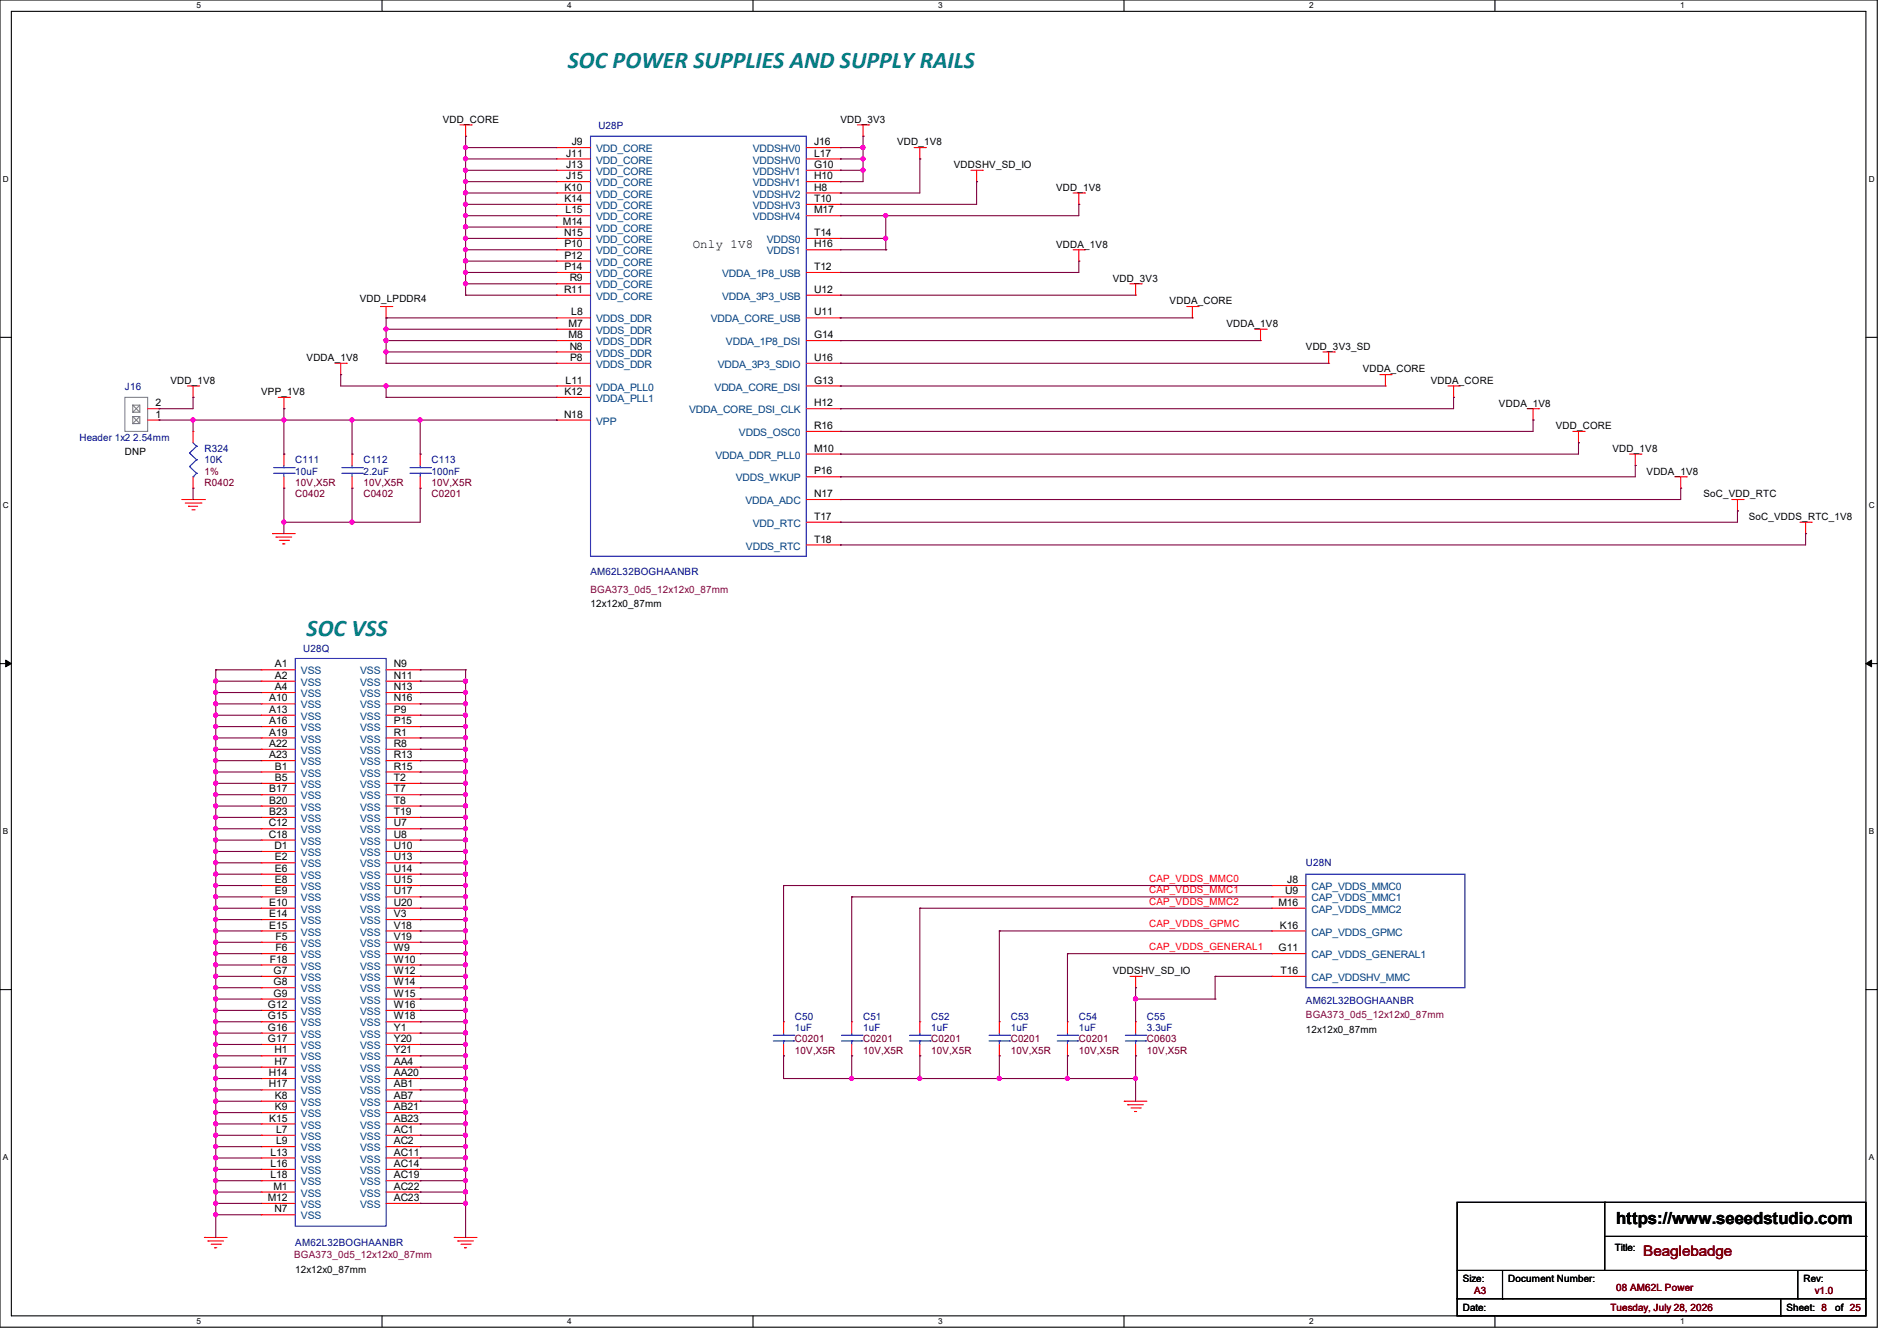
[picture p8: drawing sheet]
<svg xmlns="http://www.w3.org/2000/svg" width="297mm" height="210mm" viewBox="0 0 297 210" stroke-linecap="round" stroke-linejoin="round" font-family="sans-serif">
<path d="M0 0h293.9v207.9h-293.9zM1.8 1.8h290.3v204.3h-290.3z" fill="none" stroke="#000" stroke-width=".17"/>
<g fill="#fff">
<path d="M30.8 .2h.7v1.4h-.7z"/>
<path d="M30.8 206.2h.7v1.4h-.7z"/>
</g>
<path d="M59.8 0v1.8M59.8 206.1v1.8" fill="none" stroke="#000" stroke-width=".17"/>
<g fill="#fff">
<path d="M88.8 .2h.7v1.4h-.7z"/>
<path d="M88.8 206.2h.7v1.4h-.7z"/>
</g>
<path d="M117.9 0v1.8M117.9 206.1v1.8" fill="none" stroke="#000" stroke-width=".17"/>
<g fill="#fff">
<path d="M146.9 .2h.7v1.4h-.7z"/>
<path d="M146.9 206.2h.7v1.4h-.7z"/>
</g>
<path d="M176 0v1.8M176 206.1v1.8" fill="none" stroke="#000" stroke-width=".17"/>
<g fill="#fff">
<path d="M205 .2h.7v1.4h-.7z"/>
<path d="M205 206.2h.7v1.4h-.7z"/>
</g>
<path d="M234.1 0v1.8M234.1 206.1v1.8" fill="none" stroke="#000" stroke-width=".17"/>
<g fill="#fff">
<path d="M263.1 .2h.6v1.4h-.6z"/>
<path d="M263.1 206.2h.6v1.4h-.6z"/>
<path d="M.5 27.3h.9v1.4h-.9z"/>
<path d="M292.6 27.3h.9v1.4h-.9z"/>
<path d="M.5 78.4h.9v1.4h-.9z"/>
<path d="M292.6 78.4h.9v1.4h-.9z"/>
</g>
<path d="M0 52.8h1.8M292.1 52.8h1.8" fill="none" stroke="#000" stroke-width=".17"/>
<g fill="#fff">
<path d="M.5 129.5h.8v1.4h-.8z"/>
<path d="M292.6 129.5h.8v1.4h-.8z"/>
</g>
<path d="M0 103.9h1.8M292.1 103.9h1.8" fill="none" stroke="#000" stroke-width=".17"/>
<path d="M.9 103.4l.9 .5-.9 .5zM292.1 103.9l.9-.5v1z" fill="#000" stroke="#000" stroke-width=".16"/>
<g fill="#fff">
<path d="M.5 180.5h.8v1.4h-.8z"/>
<path d="M292.6 180.5h.8v1.4h-.8z"/>
</g>
<g fill="none" stroke="#000" stroke-width=".17">
<path d="M0 155h1.8M292.1 155h1.8M228.1 188.3h64v17.8h-64zM228.1 199h64M235.2 199v4.4M251.2 188.3h.1M251.2 188.3v10.7M251.2 193.6h40.9M281.5 199v4.4M292.1 199h.1M292.1 193.6h.1M228.1 203.4h.1"/>
<path d="M228.1 203.4h64M235.2 203.4h.1M278.8 206.1h.1M278.8 203.4v2.7M281.5 203.4h.1"/>
</g>
<g fill="none" stroke="#f00" stroke-width=".17">
<path d="M72 19.6h1.8M72.9 19.6v1.7M73.8 19.6h.1M134.2 19.6h1.8M135.1 19.6v1.7M136 19.6h.1M72.9 21.3h.1M87.1 23.1h.1M87.1 24.9h.1M87.1 26.7h.1M87.1 28.4h.1M87.1 30.2h.1"/>
<path d="M87.1 32h.1M87.1 33.8h.1M87.1 35.6h.1M87.1 37.3h.1M87.1 39.1h.1M87.1 26.7h5.4M87.1 39.1h5.4M87.1 30.2h5.4M87.1 23.1h5.4M87.1 24.9h5.4M87.1 28.4h5.4M87.1 32h5.4"/>
<path d="M87.1 33.8h5.4M87.1 35.6h5.4M87.1 37.3h5.4M126.2 26.7h5.4M126.2 39.1h5.4M126.2 30.2h5.4M126.2 23.1h5.4M126.2 24.9h5.4M126.2 28.4h5.4M126.2 32h5.4M126.2 33.8h5.4M126.2 37.3h5.4"/>
<path d="M131.6 23.1h.1M131.6 24.9h.1M131.6 26.7h.1M131.6 28.4h.1M131.6 30.2h.1M131.6 32h.1M131.6 33.8h.1M131.6 37.3h.1M131.6 39.1h.1M135.1 21.3h.1M143.1 23.1h1.8M144 24.9h.1"/>
<path d="M144 23.1v1.8M144.9 23.1h.1M152 26.7h1.8M152.9 28.4h.1M152.9 26.7v1.7M153.8 26.7h.1M168 39.1h1.8M168 30.2h1.8M168.9 32h.1M168.9 30.2v1.8M168.9 39.1v1.8M169.8 39.1h.1"/>
<path d="M169.8 30.2h.1M52.5 56.9h1.7M53.3 58.7h.1M53.3 56.9v1.8M54.2 56.9h.1M59.6 48h1.7M60.5 49.8h.1M60.5 48v1.8M61.3 48h.1M87.1 40.9h.1M87.1 42.7h.1M87.1 44.4h.1"/>
<path d="M87.1 46.2h.1M87.1 49.8h.1M87.1 51.6h.1M87.1 53.3h.1M87.1 55.1h.1M87.1 56.9h.1M87.1 51.6h5.4M87.1 56.9h5.4M87.1 44.4h5.4M87.1 55.1h5.4M87.1 42.7h5.4M87.1 46.2h5.4"/>
<path d="M87.1 49.8h5.4M87.1 53.3h5.4M87.1 40.9h5.4M126.2 56.9h5.4M126.2 42.7h5.4M126.2 46.2h5.4M126.2 49.8h5.4M126.2 53.3h5.4M131.6 42.7h.1M131.6 46.2h.1M131.6 49.8h.1M131.6 53.3h.1"/>
<path d="M131.6 56.9h.1M168.9 40.9h.1M176.9 44.4h1.8M177.8 46.2h.1M177.8 44.4v1.8M178.7 44.4h.1M185.8 48h1.8M186.7 49.8h.1M186.7 48v1.8M187.6 48h.1M196.5 51.6h1.7M197.4 53.3h.1"/>
<path d="M197.4 51.6v1.7M198.2 51.6h.1M207.1 55.1h1.8M208 56.9h.1M208 55.1v1.8M208.9 55.1h.1M216 58.7h1.8M216.9 58.7v1.8M217.8 58.7h.1M23.1 64h1.8M23.1 65.8h1.8M24.9 65.8h.1"/>
<path d="M24.9 64h.1M28.4 78.2h3.6M29 78.8h2.5M29.3 60.5h1.8M29.5 79.3h.1M29.5 79.3h1.4M30.1 79.8h.3M30.2 62.2h.1M30.2 67.6h.1M30.2 76.5h.1M30.2 60.5v1.7M30.2 67.6v1.7"/>
<path d="M30.2 74.7v1.8M30.4 79.8h.1M31.1 60.5h.1M31.5 78.8h.1M32 78.2h.1M43.6 62.2h1.7M44.5 64h.1M44.5 71.1h.1M44.5 76.5h.1M44.5 62.2v1.8M44.5 71.1v1.8M44.5 74.7v1.8"/>
<path d="M45.3 62.2h.1M55.1 71.1h.1M55.1 76.5h.1M55.1 71.1v1.8M55.1 74.7v1.8M65.8 71.1h.1M65.8 76.5h.1M65.8 71.1v1.8M65.8 74.7v1.8M87.1 60.5h.1M87.1 62.2h.1M87.1 65.8h.1"/>
<path d="M87.1 60.5h5.4M87.1 62.2h5.4M87.1 65.8h5.4M126.2 60.5h5.4M126.2 64h5.4M126.2 67.6h5.4M126.2 74.7h5.4M126.2 78.2h5.4M126.2 71.1h5.4M131.6 60.5h.1M131.6 64h.1M131.6 67.6h.1"/>
<path d="M131.6 71.1h.1M131.6 74.7h.1M131.6 78.2h.1M216.9 60.5h.1M226.7 60.5h1.8M227.6 62.2h.1M227.6 60.5v1.7M228.5 60.5h.1M239.1 64h1.8M240 65.8h.1M240 64v1.8M240.9 64h.1"/>
<path d="M246.3 67.6h1.7M247.1 69.3h.1M247.1 67.6v1.7M248 67.6h.1M255.1 71.1h1.8M256 72.9h.1M256 71.1v1.8M256.9 71.1h.1M262.3 74.7h1.7M263.1 76.5h.1M263.1 74.7v1.8M264 74.7h.1"/>
<path d="M271.1 78.2h1.8M272 78.2v1.8M272.9 78.2h.1M42.7 83.6h.1M42.7 83.6h3.5M43.2 84.1h.1M43.2 84.1h2.5M43.7 84.6h1.5M44.3 85.2h.1M44.3 85.2h.3M45.2 84.6h.1M126.2 81.8h5.4"/>
<path d="M126.2 85.3h5.4M131.6 81.8h.1M131.6 85.3h.1M272 80h.1M281.8 81.8h1.8M282.7 83.6h.1M282.7 81.8v1.8M283.6 81.8h.1M40.9 104.9h.1M40.9 106.7h.1M40.9 108.5h.1M40.9 110.2h.1"/>
<path d="M40.9 112h.1M40.9 113.8h.1M40.9 115.6h.1M40.9 117.3h.1M40.9 119.1h.1M40.9 104.9h5.3M40.9 106.7h5.3M40.9 108.5h5.3M40.9 110.2h5.3M40.9 112h5.3M40.9 113.8h5.3M40.9 115.6h5.3"/>
<path d="M40.9 117.3h5.3M40.9 119.1h5.3M60.5 104.9h5.3M60.5 106.7h5.3M60.5 108.5h5.3M60.5 110.2h5.3M60.5 112h5.3M60.5 113.8h5.3M60.5 115.6h5.3M60.5 117.3h5.3M60.5 119.1h5.3M65.8 104.9h.1"/>
<path d="M65.8 106.7h.1M65.8 108.5h.1M65.8 110.2h.1M65.8 112h.1M65.8 113.8h.1M65.8 115.6h.1M65.8 117.3h.1M65.8 119.1h.1M40.9 120.9h.1M40.9 122.7h.1M40.9 124.5h.1M40.9 126.2h.1"/>
<path d="M40.9 128h.1M40.9 129.8h.1M40.9 131.6h.1M40.9 133.4h.1M40.9 135.1h.1M40.9 136.9h.1M40.9 138.7h.1M40.9 138.7h5.3M40.9 120.9h5.3M40.9 122.7h5.3M40.9 124.5h5.3M40.9 126.2h5.3"/>
<path d="M40.9 128h5.3M40.9 129.8h5.3M40.9 131.6h5.3M40.9 133.4h5.3M40.9 135.1h5.3M40.9 136.9h5.3M60.5 138.7h5.3M60.5 120.9h5.3M60.5 122.7h5.3M60.5 124.5h5.3M60.5 126.2h5.3M60.5 128h5.3"/>
<path d="M60.5 129.8h5.3M60.5 131.6h5.3M60.5 133.4h5.3M60.5 135.1h5.3M60.5 136.9h5.3M65.8 120.9h.1M65.8 122.7h.1M65.8 124.5h.1M65.8 126.2h.1M65.8 128h.1M65.8 129.8h.1M65.8 131.6h.1"/>
<path d="M65.8 133.4h.1M65.8 135.1h.1M65.8 136.9h.1M65.8 138.7h.1M199.1 138.7h.1M199.1 138.7h5.4M40.9 140.5h.1M40.9 142.2h.1M40.9 144h.1M40.9 145.8h.1M40.9 147.6h.1M40.9 149.4h.1"/>
<path d="M40.9 151.1h.1M40.9 152.9h.1M40.9 154.7h.1M40.9 156.5h.1M40.9 158.2h.1M40.9 152.9h5.3M40.9 140.5h5.3M40.9 142.2h5.3M40.9 145.8h5.3M40.9 149.4h5.3M40.9 144h5.3M40.9 147.6h5.3"/>
<path d="M40.9 151.1h5.3M40.9 154.7h5.3M40.9 156.5h5.3M40.9 158.2h5.3M60.5 152.9h5.3M60.5 140.5h5.3M60.5 142.2h5.3M60.5 145.8h5.3M60.5 149.4h5.3M60.5 144h5.3M60.5 147.6h5.3M60.5 151.1h5.3"/>
<path d="M60.5 154.7h5.3M60.5 156.5h5.3M60.5 158.2h5.3M65.8 140.5h.1M65.8 142.2h.1M65.8 144h.1M65.8 145.8h.1M65.8 147.6h.1M65.8 149.4h.1M65.8 151.1h.1M65.8 152.9h.1M65.8 154.7h.1"/>
<path d="M65.8 156.5h.1M65.8 158.2h.1M176.9 152.9h1.8M177.8 154.7h.1M177.8 152.9v1.8M178.7 152.9h.1M199.1 140.5h.1M199.1 142.2h.1M199.1 145.8h.1M199.1 149.4h.1M199.1 152.9h.1M199.1 152.9h5.4"/>
<path d="M199.1 140.5h5.4M199.1 142.2h5.4M199.1 145.8h5.4M199.1 149.4h5.4M40.9 160h.1M40.9 161.8h.1M40.9 163.6h.1M40.9 165.4h.1M40.9 167.1h.1M40.9 168.9h.1M40.9 170.7h.1M40.9 172.5h.1"/>
<path d="M40.9 174.2h.1M40.9 176h.1M40.9 177.8h.1M40.9 179.6h.1M40.9 172.5h5.3M40.9 160h5.3M40.9 161.8h5.3M40.9 163.6h5.3M40.9 165.4h5.3M40.9 167.1h5.3M40.9 168.9h5.3M40.9 170.7h5.3"/>
<path d="M40.9 174.2h5.3M40.9 176h5.3M40.9 177.8h5.3M40.9 179.6h5.3M60.5 172.5h5.3M60.5 160h5.3M60.5 161.8h5.3M60.5 163.6h5.3M60.5 165.4h5.3M60.5 167.1h5.3M60.5 168.9h5.3M60.5 170.7h5.3"/>
<path d="M60.5 174.2h5.3M60.5 176h5.3M60.5 177.8h5.3M60.5 179.6h5.3M65.8 160h.1M65.8 161.8h.1M65.8 163.6h.1M65.8 165.4h.1M65.8 167.1h.1M65.8 168.9h.1M65.8 170.7h.1M65.8 172.5h.1"/>
<path d="M65.8 174.2h.1M65.8 176h.1M65.8 177.8h.1M65.8 179.6h.1M122.7 160h.1M122.7 165.4h.1M122.7 160v1.8M122.7 163.6v1.8M133.4 160h.1M133.4 165.4h.1M133.4 160v1.8M133.4 163.6v1.8"/>
<path d="M144 160h.1M144 165.4h.1M144 160v1.8M144 163.6v1.8M156.5 160h.1M156.5 165.4h.1M156.5 160v1.8M156.5 163.6v1.8M167.1 160h.1M167.1 165.4h.1M167.1 160v1.8M167.1 163.6v1.8"/>
<path d="M176 172.5h.1M176 172.5h3.6M176.6 173h.1M176.6 173h2.4M177.1 173.5h1.4M177.6 174.1h.1M177.6 174.1h.4M177.8 160h.1M177.8 165.4h.1M177.8 160v1.8M177.8 163.6v1.8M178.5 173.5h.1"/>
<path d="M32 193.8h.1M32 193.8h3.6M32.6 194.4h.1M32.6 194.4h2.4M33.1 194.9h1.4M33.6 195.4h.1M33.6 195.4h.4M34.5 194.9h.1M40.9 181.4h.1M40.9 183.1h.1M40.9 184.9h.1M40.9 186.7h.1"/>
<path d="M40.9 188.5h.1M40.9 190.2h.1M40.9 181.4h5.3M40.9 183.1h5.3M40.9 184.9h5.3M40.9 186.7h5.3M40.9 188.5h5.3M40.9 190.2h5.3M60.5 181.4h5.3M60.5 183.1h5.3M60.5 184.9h5.3M60.5 186.7h5.3"/>
<path d="M60.5 188.5h5.3M65.8 181.4h.1M65.8 183.1h.1M65.8 184.9h.1M65.8 186.7h.1M65.8 188.5h.1M71.1 193.8h.1M71.1 193.8h3.6M71.7 194.4h.1M71.7 194.4h2.4M72.2 194.9h1.4M72.7 195.4h.1"/>
<path d="M72.7 195.4h.4M73.6 194.9h.1"/>
</g>
<g fill="none" stroke="#00f" stroke-width=".17">
<path d="M92.5 21.3h33.7v65.8h-33.7zM29.7 71h.1M29.7 73.1h.1M29.7 71l1.1 1M29.7 73.1l1.1 1M30.2 74.7h.1M30.2 69.3l.6 .6M30.8 69.9h.1M30.8 72h.1M30.8 74.1h.1M30.8 69.9l-1.1 1.1M30.8 72l-1.1 1.1"/>
<path d="M30.8 74.1l-.6 .6M42.8 73.2h3.3M42.8 74.1h3.3M44.5 74.1h.1M44.5 73.2h.1M44.5 72.9v.3M44.5 74.1v.6M46.1 73.2h.1M46.1 74.1h.1M53.5 73.2h3.2M53.5 74.1h3.2M55.1 74.1h.1"/>
<path d="M55.1 73.2h.1M55.1 72.9v.3M55.1 74.1v.6M56.7 73.2h.1M56.7 74.1h.1M64.2 73.2h3.2M64.2 74.1h3.2M65.8 74.1h.1M65.8 73.2h.1M65.8 72.9v.3M65.8 74.1v.6M67.4 73.2h.1"/>
<path d="M67.4 74.1h.1M46.2 103.1h14.3v88.9h-14.3zM204.5 136.9h24.9v17.8h-24.9zM121.1 162.1h3.2M121.1 163h3.2M122.7 163h.1M122.7 162.1h.1M122.7 161.8v.3M122.7 163v.6M124.3 162.1h.1M124.3 163h.1M131.7 162.1h3.3"/>
<path d="M131.7 163h3.3M133.4 163h.1M133.4 162.1h.1M133.4 161.8v.3M133.4 163v.6M135 162.1h.1M135 163h.1M142.4 162.1h3.2M142.4 163h3.2M144 163h.1M144 162.1h.1M144 161.8v.3"/>
<path d="M144 163v.6M145.6 162.1h.1M145.6 163h.1M154.9 162.1h3.2M154.9 163h3.2M156.5 163h.1M156.5 162.1h.1M156.5 161.8v.3M156.5 163v.6M158.1 162.1h.1M158.1 163h.1M165.5 162.1h3.2"/>
<path d="M165.5 163h3.2M167.1 163h.1M167.1 162.1h.1M167.1 161.8v.3M167.1 163v.6M168.7 162.1h.1M168.7 163h.1M176.2 162.1h3.2M176.2 163h3.2M177.8 163h.1M177.8 162.1h.1M177.8 161.8v.3"/>
<path d="M177.8 163v.6M179.4 162.1h.1M179.4 163h.1"/>
</g>
<path d="M19.6 62.2h3.5v5.4h-3.5zM20.8 65.2h1.1v1.1h-1.1zM20.8 63.5h1.1v1.1h-1.1zM20.8 66.3h.1M20.8 65.2h.1M20.8 64.6h.1M20.8 63.5h.1M20.8 65.2l1.1 1.1M20.8 63.5l1.1 1.1M21.9 65.2l-1.1 1.1M21.9 63.5l-1.1 1.1" fill="none" stroke="#7f7f7f" stroke-width=".17"/>
<g fill="none" stroke="#7f003f" stroke-width=".17">
<path d="M72.9 21.3h.1M72.9 23.1h.1M72.9 24.9h.1M72.9 26.7h.1M72.9 28.4h.1M72.9 30.2h.1M72.9 32h.1M72.9 33.8h.1M72.9 35.6h.1M72.9 37.3h.1M72.9 39.1h.1M72.9 21.3v24.9"/>
<path d="M72.9 23.1h14.2M72.9 24.9h14.2M72.9 26.7h14.2M72.9 28.4h14.2M72.9 30.2h14.2M72.9 32h14.2M72.9 33.8h14.2M72.9 35.6h14.2M72.9 37.3h14.2M72.9 39.1h14.2M131.6 23.1h.1M131.6 24.9h.1"/>
<path d="M131.6 26.7h.1M131.6 28.4h.1M131.6 30.2h.1M131.6 32h.1M131.6 23.1h3.5M131.6 24.9h3.5M131.6 26.7h3.5M131.6 37.3h7.1M131.6 39.1h7.1M135.1 21.3h.1M135.1 23.1h.1M135.1 24.9h.1"/>
<path d="M135.1 26.7h.1M135.1 21.3v7.1h-3.5M138.7 33.8h.1M138.7 37.3h.1M138.7 39.1h.1M138.7 33.8v5.3M144 24.9h.1M144 24.9v5.3h-12.4M152.9 28.4h.1M152.9 28.4v3.6h-21.3M168.9 32h.1M168.9 32v1.8h-37.3"/>
<path d="M53.3 58.7h.1M53.3 58.7v1.8h33.8M60.5 49.8h.1M60.5 51.6h.1M60.5 53.3h.1M60.5 55.1h.1M60.5 56.9h.1M60.5 49.8h26.6M60.5 49.8v7.1M60.5 51.6h26.6M60.5 53.3h26.6M60.5 55.1h26.6"/>
<path d="M60.5 56.9h26.6M72.9 40.9h.1M72.9 42.7h.1M72.9 44.4h.1M72.9 46.2h.1M72.9 40.9h14.2M72.9 42.7h14.2M72.9 44.4h14.2M72.9 46.2h14.2M131.6 42.7h.1M131.6 46.2h.1M131.6 49.8h.1"/>
<path d="M131.6 53.3h.1M131.6 56.9h.1M131.6 46.2h46.2M131.6 49.8h55.1M131.6 53.3h65.8M131.6 56.9h76.4M168.9 40.9h.1M168.9 40.9v1.8h-37.3M24.9 64h.1M24.9 65.8h.1M24.9 65.8h62.2M30.2 62.2h.1"/>
<path d="M30.2 65.8h.1M30.2 76.5h.1M30.2 62.2v1.8h-5.3M30.2 65.8v1.8M30.2 76.5v1.7M44.5 64h.1M44.5 71.1h.1M44.5 76.5h.1M44.5 64v7.1M44.5 76.5v7.1M55.1 65.8h.1M55.1 71.1h.1"/>
<path d="M55.1 76.5h.1M55.1 65.8v5.3M55.1 76.5v5.3M60.5 60.5h.1M60.5 62.2h.1M60.5 60.5v1.7M60.5 62.2h26.6M65.8 71.1h.1M65.8 76.5h.1M65.8 65.8h.1M65.8 76.5v5.3h-21.3M65.8 65.8v5.3"/>
<path d="M87.1 65.8h.1M131.6 60.5h.1M131.6 64h.1M131.6 67.6h.1M131.6 71.1h.1M131.6 74.7h.1M131.6 78.2h.1M131.6 60.5h85.3M227.6 62.2h.1M227.6 62.2v1.8h-96M240 65.8h.1M240 65.8v1.8h-108.4"/>
<path d="M247.1 69.3h.1M247.1 69.3v1.8h-115.5M256 72.9h.1M256 72.9v1.8h-124.4M263.1 76.5h.1M263.1 76.5v1.7h-131.5M44.5 81.8h.1M55.1 81.8h.1M131.6 81.8h.1M131.6 85.3h.1M272 80h.1M272 80v1.8h-140.4"/>
<path d="M282.7 83.6h.1M282.7 83.6v1.7h-151.1M33.8 104.9h.1M33.8 106.7h.1M33.8 108.5h.1M33.8 110.2h.1M33.8 112h.1M33.8 113.8h.1M33.8 115.6h.1M33.8 117.3h.1M33.8 119.1h.1M33.8 104.9h7.1"/>
<path d="M33.8 104.9v88.9M33.8 106.7h7.1M33.8 108.5h7.1M33.8 110.2h7.1M33.8 112h7.1M33.8 113.8h7.1M33.8 115.6h7.1M33.8 117.3h7.1M33.8 119.1h7.1M65.8 104.9h.1M65.8 106.7h.1M65.8 108.5h.1"/>
<path d="M65.8 110.2h.1M65.8 112h.1M65.8 113.8h.1M65.8 115.6h.1M65.8 117.3h.1M65.8 119.1h.1M65.8 104.9h7.1M65.8 106.7h7.1M65.8 108.5h7.1M65.8 110.2h7.1M65.8 112h7.1M65.8 113.8h7.1"/>
<path d="M65.8 115.6h7.1M65.8 117.3h7.1M65.8 119.1h7.1M72.9 104.9h.1M72.9 106.7h.1M72.9 108.5h.1M72.9 110.2h.1M72.9 112h.1M72.9 113.8h.1M72.9 115.6h.1M72.9 117.3h.1M72.9 119.1h.1"/>
<path d="M72.9 104.9v88.9M33.8 120.9h.1M33.8 122.7h.1M33.8 124.5h.1M33.8 126.2h.1M33.8 128h.1M33.8 129.8h.1M33.8 131.6h.1M33.8 133.4h.1M33.8 135.1h.1M33.8 136.9h.1M33.8 138.7h.1"/>
<path d="M33.8 120.9h7.1M33.8 122.7h7.1M33.8 124.5h7.1M33.8 126.2h7.1M33.8 128h7.1M33.8 129.8h7.1M33.8 131.6h7.1M33.8 138.7h7.1M33.8 133.4h7.1M33.8 135.1h7.1M33.8 136.9h7.1M65.8 120.9h.1"/>
<path d="M65.8 122.7h.1M65.8 124.5h.1M65.8 126.2h.1M65.8 128h.1M65.8 129.8h.1M65.8 131.6h.1M65.8 133.4h.1M65.8 135.1h.1M65.8 136.9h.1M65.8 138.7h.1M65.8 120.9h7.1M65.8 122.7h7.1"/>
<path d="M65.8 124.5h7.1M65.8 126.2h7.1M65.8 128h7.1M65.8 129.8h7.1M65.8 131.6h7.1M65.8 138.7h7.1M65.8 133.4h7.1M65.8 135.1h7.1M65.8 136.9h7.1M72.9 120.9h.1M72.9 122.7h.1M72.9 124.5h.1"/>
<path d="M72.9 126.2h.1M72.9 128h.1M72.9 129.8h.1M72.9 131.6h.1M72.9 133.4h.1M72.9 135.1h.1M72.9 136.9h.1M72.9 138.7h.1M122.7 138.7h.1M122.7 138.7h76.4M122.7 138.7v21.3M33.8 140.5h.1"/>
<path d="M33.8 142.2h.1M33.8 144h.1M33.8 145.8h.1M33.8 147.6h.1M33.8 149.4h.1M33.8 151.1h.1M33.8 152.9h.1M33.8 154.7h.1M33.8 156.5h.1M33.8 158.2h.1M33.8 140.5h7.1M33.8 142.2h7.1"/>
<path d="M33.8 145.8h7.1M33.8 149.4h7.1M33.8 144h7.1M33.8 147.6h7.1M33.8 151.1h7.1M33.8 152.9h7.1M33.8 154.7h7.1M33.8 156.5h7.1M33.8 158.2h7.1M65.8 140.5h.1M65.8 142.2h.1M65.8 144h.1"/>
<path d="M65.8 145.8h.1M65.8 147.6h.1M65.8 149.4h.1M65.8 151.1h.1M65.8 152.9h.1M65.8 154.7h.1M65.8 156.5h.1M65.8 158.2h.1M65.8 140.5h7.1M65.8 142.2h7.1M65.8 145.8h7.1M65.8 149.4h7.1"/>
<path d="M65.8 144h7.1M65.8 147.6h7.1M65.8 151.1h7.1M65.8 152.9h7.1M65.8 154.7h7.1M65.8 156.5h7.1M65.8 158.2h7.1M72.9 140.5h.1M72.9 142.2h.1M72.9 144h.1M72.9 145.8h.1M72.9 147.6h.1"/>
<path d="M72.9 149.4h.1M72.9 151.1h.1M72.9 152.9h.1M72.9 154.7h.1M72.9 156.5h.1M72.9 158.2h.1M133.4 140.5h.1M133.4 140.5h65.7M133.4 140.5v19.5M144 142.2h.1M144 142.2v17.8M144 142.2h55.1"/>
<path d="M156.5 145.8h.1M156.5 145.8v14.2M156.5 145.8h42.6M167.1 149.4h.1M167.1 149.4v10.6M167.1 149.4h32M177.8 154.7h.1M177.8 156.5h.1M177.8 154.7v5.3M177.8 156.5h12.4M190.2 152.9h.1M190.2 156.5h.1"/>
<path d="M190.2 152.9h8.9M190.2 152.9v3.6M33.8 160h.1M33.8 161.8h.1M33.8 163.6h.1M33.8 165.4h.1M33.8 167.1h.1M33.8 168.9h.1M33.8 170.7h.1M33.8 172.5h.1M33.8 174.2h.1M33.8 176h.1"/>
<path d="M33.8 177.8h.1M33.8 179.6h.1M33.8 160h7.1M33.8 168.9h7.1M33.8 161.8h7.1M33.8 163.6h7.1M33.8 165.4h7.1M33.8 167.1h7.1M33.8 170.7h7.1M33.8 172.5h7.1M33.8 174.2h7.1M33.8 176h7.1"/>
<path d="M33.8 177.8h7.1M33.8 179.6h7.1M65.8 160h.1M65.8 161.8h.1M65.8 163.6h.1M65.8 165.4h.1M65.8 167.1h.1M65.8 168.9h.1M65.8 170.7h.1M65.8 172.5h.1M65.8 174.2h.1M65.8 176h.1"/>
<path d="M65.8 177.8h.1M65.8 179.6h.1M65.8 160h7.1M65.8 168.9h7.1M65.8 161.8h7.1M65.8 163.6h7.1M65.8 165.4h7.1M65.8 167.1h7.1M65.8 170.7h7.1M65.8 172.5h7.1M65.8 174.2h7.1M65.8 176h7.1"/>
<path d="M65.8 177.8h7.1M65.8 179.6h7.1M72.9 160h.1M72.9 161.8h.1M72.9 163.6h.1M72.9 165.4h.1M72.9 167.1h.1M72.9 168.9h.1M72.9 170.7h.1M72.9 172.5h.1M72.9 174.2h.1M72.9 176h.1"/>
<path d="M72.9 177.8h.1M72.9 179.6h.1M122.7 165.4h.1M122.7 168.9h.1M122.7 165.4v3.5M122.7 168.9h55.1M133.4 165.4h.1M133.4 168.9h.1M133.4 165.4v3.5M144 165.4h.1M144 168.9h.1M144 165.4v3.5"/>
<path d="M156.5 165.4h.1M156.5 168.9h.1M156.5 165.4v3.5M167.1 165.4h.1M167.1 168.9h.1M167.1 165.4v3.5M177.8 165.4h.1M177.8 168.9h.1M177.8 165.4v7.1M33.8 181.4h.1M33.8 183.1h.1M33.8 184.9h.1"/>
<path d="M33.8 186.7h.1M33.8 188.5h.1M33.8 190.2h.1M33.8 181.4h7.1M33.8 183.1h7.1M33.8 184.9h7.1M33.8 186.7h7.1M33.8 188.5h7.1M33.8 190.2h7.1M65.8 181.4h.1M65.8 183.1h.1M65.8 184.9h.1"/>
<path d="M65.8 186.7h.1M65.8 188.5h.1M65.8 181.4h7.1M65.8 183.1h7.1M65.8 184.9h7.1M65.8 186.7h7.1M65.8 188.5h7.1M72.9 181.4h.1M72.9 183.1h.1M72.9 184.9h.1M72.9 186.7h.1M72.9 188.5h.1"/>
</g>
<g fill="#f0f" stroke="#f0f" stroke-width=".17">
<circle cx="72.9" cy="23.1" r=".32"/>
<circle cx="135.1" cy="23.1" r=".32"/>
<circle cx="72.9" cy="24.9" r=".32"/>
<circle cx="135.1" cy="24.9" r=".32"/>
<circle cx="72.9" cy="26.6" r=".32"/>
<circle cx="135.1" cy="26.6" r=".32"/>
<circle cx="72.9" cy="28.4" r=".32"/>
<circle cx="72.9" cy="30.2" r=".32"/>
<circle cx="72.9" cy="32" r=".32"/>
<circle cx="72.9" cy="33.8" r=".32"/>
<circle cx="138.7" cy="33.8" r=".32"/>
<circle cx="138.7" cy="37.3" r=".32"/>
<circle cx="72.9" cy="35.5" r=".32"/>
<circle cx="72.9" cy="37.3" r=".32"/>
<circle cx="72.9" cy="39.1" r=".32"/>
<circle cx="72.9" cy="40.9" r=".32"/>
<circle cx="72.9" cy="42.7" r=".32"/>
<circle cx="72.9" cy="44.4" r=".32"/>
<circle cx="60.4" cy="51.5" r=".32"/>
<circle cx="60.4" cy="55.1" r=".32"/>
<circle cx="60.4" cy="53.3" r=".32"/>
<circle cx="60.4" cy="60.4" r=".32"/>
<circle cx="33.8" cy="106.7" r=".32"/>
<circle cx="72.9" cy="106.7" r=".32"/>
<circle cx="72.9" cy="108.4" r=".32"/>
<circle cx="33.8" cy="108.4" r=".32"/>
<circle cx="33.8" cy="110.2" r=".32"/>
<circle cx="72.9" cy="110.2" r=".32"/>
<circle cx="33.8" cy="112" r=".32"/>
<circle cx="72.9" cy="113.8" r=".32"/>
<circle cx="72.9" cy="112" r=".32"/>
<circle cx="33.8" cy="113.8" r=".32"/>
<circle cx="72.9" cy="115.5" r=".32"/>
<circle cx="33.8" cy="115.5" r=".32"/>
<circle cx="33.8" cy="117.3" r=".32"/>
<circle cx="72.9" cy="119.1" r=".32"/>
<circle cx="72.9" cy="117.3" r=".32"/>
<circle cx="33.8" cy="119.1" r=".32"/>
<circle cx="33.8" cy="120.9" r=".32"/>
<circle cx="72.9" cy="120.9" r=".32"/>
<circle cx="33.8" cy="122.7" r=".32"/>
<circle cx="72.9" cy="122.7" r=".32"/>
<circle cx="33.8" cy="124.4" r=".32"/>
<circle cx="72.9" cy="124.4" r=".32"/>
<circle cx="33.8" cy="126.2" r=".32"/>
<circle cx="72.9" cy="126.2" r=".32"/>
<circle cx="72.9" cy="128" r=".32"/>
<circle cx="33.8" cy="128" r=".32"/>
<circle cx="33.8" cy="129.8" r=".32"/>
<circle cx="72.9" cy="131.6" r=".32"/>
<circle cx="72.9" cy="129.8" r=".32"/>
<circle cx="33.8" cy="131.6" r=".32"/>
<circle cx="33.8" cy="133.3" r=".32"/>
<circle cx="72.9" cy="133.3" r=".32"/>
<circle cx="33.8" cy="135.1" r=".32"/>
<circle cx="72.9" cy="135.1" r=".32"/>
<circle cx="33.8" cy="136.9" r=".32"/>
<circle cx="72.9" cy="138.7" r=".32"/>
<circle cx="72.9" cy="136.9" r=".32"/>
<circle cx="33.8" cy="138.7" r=".32"/>
<circle cx="33.8" cy="140.4" r=".32"/>
<circle cx="72.9" cy="140.4" r=".32"/>
<circle cx="33.8" cy="142.2" r=".32"/>
<circle cx="72.9" cy="142.2" r=".32"/>
<circle cx="33.8" cy="144" r=".32"/>
<circle cx="72.9" cy="145.8" r=".32"/>
<circle cx="72.9" cy="144" r=".32"/>
<circle cx="33.8" cy="145.8" r=".32"/>
<circle cx="33.8" cy="147.6" r=".32"/>
<circle cx="72.9" cy="147.6" r=".32"/>
<circle cx="33.8" cy="149.3" r=".32"/>
<circle cx="72.9" cy="149.3" r=".32"/>
<circle cx="33.8" cy="151.1" r=".32"/>
<circle cx="72.9" cy="151.1" r=".32"/>
<circle cx="33.8" cy="152.9" r=".32"/>
<circle cx="72.9" cy="154.7" r=".32"/>
<circle cx="72.9" cy="152.9" r=".32"/>
<circle cx="33.8" cy="154.7" r=".32"/>
<circle cx="33.8" cy="158.2" r=".32"/>
<circle cx="33.8" cy="156.4" r=".32"/>
<circle cx="72.9" cy="158.2" r=".32"/>
<circle cx="72.9" cy="156.4" r=".32"/>
<circle cx="33.8" cy="160" r=".32"/>
<circle cx="72.9" cy="160" r=".32"/>
<circle cx="133.3" cy="168.9" r=".32"/>
<circle cx="156.4" cy="168.9" r=".32"/>
<circle cx="144" cy="168.9" r=".32"/>
<circle cx="167.1" cy="168.9" r=".32"/>
<circle cx="177.8" cy="168.9" r=".32"/>
<circle cx="33.8" cy="161.8" r=".32"/>
<circle cx="72.9" cy="161.8" r=".32"/>
<circle cx="33.8" cy="163.6" r=".32"/>
<circle cx="72.9" cy="163.6" r=".32"/>
<circle cx="33.8" cy="165.3" r=".32"/>
<circle cx="72.9" cy="165.3" r=".32"/>
<circle cx="33.8" cy="167.1" r=".32"/>
<circle cx="72.9" cy="167.1" r=".32"/>
<circle cx="33.8" cy="168.9" r=".32"/>
<circle cx="72.9" cy="170.7" r=".32"/>
<circle cx="72.9" cy="168.9" r=".32"/>
<circle cx="33.8" cy="170.7" r=".32"/>
<circle cx="33.8" cy="172.4" r=".32"/>
<circle cx="72.9" cy="174.2" r=".32"/>
<circle cx="72.9" cy="172.4" r=".32"/>
<circle cx="33.8" cy="174.2" r=".32"/>
<circle cx="33.8" cy="176" r=".32"/>
<circle cx="72.9" cy="176" r=".32"/>
<circle cx="33.8" cy="177.8" r=".32"/>
<circle cx="72.9" cy="177.8" r=".32"/>
<circle cx="33.8" cy="179.6" r=".32"/>
<circle cx="72.9" cy="179.6" r=".32"/>
<circle cx="33.8" cy="181.3" r=".32"/>
<circle cx="72.9" cy="181.3" r=".32"/>
<circle cx="33.8" cy="184.9" r=".32"/>
<circle cx="33.8" cy="183.1" r=".32"/>
<circle cx="72.9" cy="184.9" r=".32"/>
<circle cx="72.9" cy="183.1" r=".32"/>
<circle cx="33.8" cy="186.7" r=".32"/>
<circle cx="72.9" cy="186.7" r=".32"/>
<circle cx="33.8" cy="188.4" r=".32"/>
<circle cx="72.9" cy="188.4" r=".32"/>
<circle cx="33.8" cy="190.2" r=".32"/>
<circle cx="44.4" cy="65.8" r=".32"/>
<circle cx="30.2" cy="65.8" r=".32"/>
<circle cx="44.4" cy="81.8" r=".32"/>
<circle cx="55.1" cy="81.8" r=".32"/>
<circle cx="55.1" cy="65.8" r=".32"/>
<circle cx="65.8" cy="65.8" r=".32"/>
<circle cx="177.8" cy="156.4" r=".32"/>
</g>
<g font-size="3.7" fill="#007f7f">
<text x="88.9" y="10.7">SOC POWER SUPPLIES AND SUPPLY RAILS</text>
<text x="48" y="99.6">SOC VSS</text>
</g>
<text font-size="2.6" x="253" y="191.8">https://www.seeedstudio.com</text>
<text font-size="2.3" fill="#7f0000" x="257.3" y="196.8">Beaglebadge</text>
<text font-size="1.9" x="108.5" y="38.9">Only 1V8</text>
<g font-size="1.6">
<text x="69.3" y="19.2">VDD_CORE</text>
<text x="89.5" y="22.7">J9</text>
<text x="127.5" y="22.7">J16</text>
<text x="131.6" y="19.2">VDD_3V3</text>
<text x="140.5" y="22.8">VDD_1V8</text>
<text x="88.4" y="29.8">K10</text>
<text x="88.6" y="24.5">J11</text>
<text x="88.6" y="26.3">J13</text>
<text x="88.6" y="28.1">J15</text>
<text x="127.5" y="24.5">L17</text>
<text x="127.5" y="26.3">G10</text>
<text x="127.5" y="28.1">H10</text>
<text x="127.5" y="29.8">H8</text>
<text x="149.4" y="26.3">VDDSHV_SD_IO</text>
<text x="165.4" y="29.9">VDD_1V8</text>
<text x="88.1" y="35.2">M14</text>
<text x="88.4" y="31.6">K14</text>
<text x="88.6" y="33.4">L15</text>
<text x="127.5" y="31.6">T10</text>
<text x="127.5" y="33.4">M17</text>
<text x="88.3" y="37">N15</text>
<text x="88.4" y="38.7">P10</text>
<text x="88.4" y="40.5">P12</text>
<text x="127.5" y="37">T14</text>
<text x="127.5" y="38.7">H16</text>
<text x="165.4" y="38.8">VDDA_1V8</text>
<text x="56.3" y="47.3">VDD_LPDDR4</text>
<text x="88.3" y="45.8">R11</text>
<text x="88.4" y="42.3">P14</text>
<text x="89.2" y="44.1">R9</text>
<text x="127.5" y="42.3">T12</text>
<text x="127.5" y="45.8">U12</text>
<text x="174.2" y="44.1">VDD_3V3</text>
<text x="183.1" y="47.7">VDDA_CORE</text>
<text x="89" y="51.2">M7</text>
<text x="89" y="53">M8</text>
<text x="89.4" y="49.4">L8</text>
<text x="127.5" y="49.4">U11</text>
<text x="127.5" y="53">G14</text>
<text x="192" y="51.2">VDDA_1V8</text>
<text x="48" y="56.6">VDDA_1V8</text>
<text x="89.2" y="54.7">N8</text>
<text x="89.3" y="56.5">P8</text>
<text x="127.5" y="56.5">U16</text>
<text x="204.5" y="54.8">VDD_3V3_SD</text>
<text x="213.4" y="58.3">VDDA_CORE</text>
<text x="24.3" y="65.4">1</text>
<text x="24.3" y="63.6">2</text>
<text x="26.7" y="60.1">VDD_1V8</text>
<text x="40.9" y="61.9">VPP_1V8</text>
<text x="88.3" y="65.4">N18</text>
<text x="88.4" y="61.8">K12</text>
<text x="88.6" y="60.1">L11</text>
<text x="127.5" y="60.1">G13</text>
<text x="127.5" y="63.6">H12</text>
<text x="224" y="60.1">VDDA_CORE</text>
<text x="234.7" y="63.7">VDDA_1V8</text>
<text x="19.6" y="71.3">DNP</text>
<text x="127.5" y="67.2">R16</text>
<text x="127.5" y="70.7">M10</text>
<text x="243.6" y="67.2">VDD_CORE</text>
<text x="252.5" y="70.8">VDD_1V8</text>
<text x="127.5" y="74.3">P16</text>
<text x="127.5" y="77.9">N17</text>
<text x="257.8" y="74.3">VDDA_1V8</text>
<text x="266.7" y="77.9">SoC_VDD_RTC</text>
<text x="127.5" y="81.4">T17</text>
<text x="273.8" y="81.4">SoC_VDDS_RTC_1V8</text>
<text x="127.5" y="85">T18</text>
<text x="92.5" y="95.1">12x12x0_87mm</text>
<text x="43.1" y="104.5">A1</text>
<text x="43.1" y="106.3">A2</text>
<text x="61.7" y="104.5">N9</text>
<text x="61.7" y="106.3">N11</text>
<text x="42.2" y="109.9">A10</text>
<text x="42.2" y="111.6">A13</text>
<text x="42.2" y="113.4">A16</text>
<text x="43.1" y="108.1">A4</text>
<text x="61.7" y="108.1">N13</text>
<text x="61.7" y="109.9">N16</text>
<text x="61.7" y="111.6">P9</text>
<text x="61.7" y="113.4">P15</text>
<text x="42.2" y="115.2">A19</text>
<text x="42.2" y="117">A22</text>
<text x="42.2" y="118.7">A23</text>
<text x="61.7" y="115.2">R1</text>
<text x="61.7" y="117">R8</text>
<text x="61.7" y="118.7">R13</text>
<text x="42.2" y="124.1">B17</text>
<text x="42.2" y="125.9">B20</text>
<text x="43.1" y="120.5">B1</text>
<text x="43.1" y="122.3">B5</text>
<text x="61.7" y="120.5">R15</text>
<text x="61.7" y="122.3">T2</text>
<text x="61.7" y="124.1">T7</text>
<text x="61.7" y="125.9">T8</text>
<text x="42.1" y="129.4">C12</text>
<text x="42.1" y="131.2">C18</text>
<text x="42.2" y="127.6">B23</text>
<text x="61.7" y="127.6">T19</text>
<text x="61.7" y="129.4">U7</text>
<text x="61.7" y="131.2">U8</text>
<text x="43" y="133">D1</text>
<text x="43.1" y="134.7">E2</text>
<text x="43.1" y="136.5">E6</text>
<text x="61.7" y="133">U10</text>
<text x="61.7" y="134.7">U13</text>
<text x="61.7" y="136.5">U14</text>
<text x="42.2" y="141.9">E10</text>
<text x="42.2" y="143.6">E14</text>
<text x="43.1" y="138.3">E8</text>
<text x="43.1" y="140.1">E9</text>
<text x="61.7" y="138.3">U15</text>
<text x="61.7" y="140.1">U17</text>
<text x="61.7" y="141.9">U20</text>
<text x="61.7" y="143.6">V3</text>
<text x="200.1" y="141.9">M16</text>
<text x="201.2" y="140.1">U9</text>
<text x="201.5" y="138.3">J8</text>
<text x="42.2" y="145.4">E15</text>
<text x="43.1" y="147.2">F5</text>
<text x="43.1" y="149">F6</text>
<text x="61.7" y="145.4">V18</text>
<text x="61.7" y="147.2">V19</text>
<text x="61.7" y="149">W9</text>
<text x="200.2" y="149">G11</text>
<text x="200.4" y="145.4">K16</text>
<text x="42.2" y="150.8">F18</text>
<text x="42.8" y="152.5">G7</text>
<text x="42.8" y="154.3">G8</text>
<text x="61.7" y="150.8">W10</text>
<text x="61.7" y="152.5">W12</text>
<text x="61.7" y="154.3">W14</text>
<text x="174.2" y="152.6">VDDSHV_SD_IO</text>
<text x="200.5" y="152.5">T16</text>
<text x="42" y="157.9">G12</text>
<text x="42" y="159.6">G15</text>
<text x="42" y="161.4">G16</text>
<text x="42.8" y="156.1">G9</text>
<text x="61.7" y="156.1">W15</text>
<text x="61.7" y="157.9">W16</text>
<text x="61.7" y="159.6">W18</text>
<text x="61.7" y="161.4">Y1</text>
<text x="204.5" y="161.8">12x12x0_87mm</text>
<text x="42" y="163.2">G17</text>
<text x="43" y="165">H1</text>
<text x="43" y="166.8">H7</text>
<text x="61.7" y="163.2">Y20</text>
<text x="61.7" y="165">Y21</text>
<text x="61.7" y="166.8">AA4</text>
<text x="42.1" y="168.5">H14</text>
<text x="42.1" y="170.3">H17</text>
<text x="43.1" y="172.1">K8</text>
<text x="43.1" y="173.9">K9</text>
<text x="61.7" y="168.5">AA20</text>
<text x="61.7" y="170.3">AB1</text>
<text x="61.7" y="172.1">AB7</text>
<text x="61.7" y="173.9">AB21</text>
<text x="42.2" y="175.6">K15</text>
<text x="43.2" y="177.4">L7</text>
<text x="43.2" y="179.2">L9</text>
<text x="61.7" y="175.6">AB23</text>
<text x="61.7" y="177.4">AC1</text>
<text x="61.7" y="179.2">AC2</text>
<text x="42.3" y="181">L13</text>
<text x="42.3" y="182.8">L16</text>
<text x="42.3" y="184.5">L18</text>
<text x="61.7" y="181">AC11</text>
<text x="61.7" y="182.8">AC14</text>
<text x="61.7" y="184.5">AC19</text>
<text x="41.9" y="188.1">M12</text>
<text x="42.8" y="186.3">M1</text>
<text x="43" y="189.9">N7</text>
<text x="61.7" y="186.3">AC22</text>
<text x="61.7" y="188.1">AC23</text>
<text x="252.8" y="196">Title:</text>
<text x="46.2" y="199.3">12x12x0_87mm</text>
<text x="229" y="200.7">Size:</text>
<text x="236.1" y="200.7">Document Number:</text>
<text x="282.4" y="200.7">Rev:</text>
<text x="229" y="205.4">Date:</text>
<text x="279.7" y="205.4">Sheet: 8</text>
<text x="287.3" y="205.4">of 25</text>
</g>
<g font-size="1.6" fill="#003f7f">
<text x="93.3" y="23.8">VDD_CORE</text>
<text x="117.9" y="23.8">VDDSHV0</text>
<text x="93.3" y="25.6">VDD_CORE</text>
<text x="93.3" y="27.4">VDD_CORE</text>
<text x="93.3" y="29.2">VDD_CORE</text>
<text x="117.9" y="25.6">VDDSHV0</text>
<text x="117.9" y="27.4">VDDSHV1</text>
<text x="117.9" y="29.2">VDDSHV1</text>
<text x="93.3" y="30.9">VDD_CORE</text>
<text x="93.3" y="32.7">VDD_CORE</text>
<text x="93.3" y="34.5">VDD_CORE</text>
<text x="117.9" y="30.9">VDDSHV2</text>
<text x="117.9" y="32.7">VDDSHV3</text>
<text x="117.9" y="34.5">VDDSHV4</text>
<text x="93.3" y="36.3">VDD_CORE</text>
<text x="93.3" y="38.1">VDD_CORE</text>
<text x="93.3" y="39.8">VDD_CORE</text>
<text x="93.3" y="41.6">VDD_CORE</text>
<text x="120.1" y="38.1">VDDS0</text>
<text x="120.1" y="39.8">VDDS1</text>
<text x="93.3" y="43.4">VDD_CORE</text>
<text x="93.3" y="45.2">VDD_CORE</text>
<text x="93.3" y="46.9">VDD_CORE</text>
<text x="113.1" y="43.4">VDDA_1P8_USB</text>
<text x="113.1" y="46.9">VDDA_3P3_USB</text>
<text x="93.3" y="50.5">VDDS_DDR</text>
<text x="93.3" y="52.3">VDDS_DDR</text>
<text x="111.3" y="50.5">VDDA_CORE_USB</text>
<text x="93.3" y="54.1">VDDS_DDR</text>
<text x="93.3" y="55.8">VDDS_DDR</text>
<text x="93.3" y="57.6">VDDS_DDR</text>
<text x="112.4" y="57.6">VDDA_3P3_SDIO</text>
<text x="113.7" y="54.1">VDDA_1P8_DSI</text>
<text x="93.3" y="61.2">VDDA_PLL0</text>
<text x="93.3" y="63">VDDA_PLL1</text>
<text x="107.9" y="64.7">VDDA_CORE_DSI_CLK</text>
<text x="111.9" y="61.2">VDDA_CORE_DSI</text>
<text x="93.3" y="66.5">VPP</text>
<text x="112" y="71.8">VDDA_DDR_PLL0</text>
<text x="115.7" y="68.3">VDDS_OSC0</text>
<text x="115.2" y="75.4">VDDS_WKUP</text>
<text x="116.7" y="79">VDDA_ADC</text>
<text x="117.9" y="82.5">VDD_RTC</text>
<text x="116.8" y="86.1">VDDS_RTC</text>
<text x="47.1" y="105.6">VSS</text>
<text x="47.1" y="107.4">VSS</text>
<text x="56.4" y="105.6">VSS</text>
<text x="56.4" y="107.4">VSS</text>
<text x="47.1" y="109.2">VSS</text>
<text x="47.1" y="111">VSS</text>
<text x="47.1" y="112.7">VSS</text>
<text x="56.4" y="109.2">VSS</text>
<text x="56.4" y="111">VSS</text>
<text x="56.4" y="112.7">VSS</text>
<text x="47.1" y="114.5">VSS</text>
<text x="47.1" y="116.3">VSS</text>
<text x="47.1" y="118.1">VSS</text>
<text x="47.1" y="119.8">VSS</text>
<text x="56.4" y="114.5">VSS</text>
<text x="56.4" y="116.3">VSS</text>
<text x="56.4" y="118.1">VSS</text>
<text x="56.4" y="119.8">VSS</text>
<text x="47.1" y="121.6">VSS</text>
<text x="47.1" y="123.4">VSS</text>
<text x="47.1" y="125.2">VSS</text>
<text x="56.4" y="121.6">VSS</text>
<text x="56.4" y="123.4">VSS</text>
<text x="56.4" y="125.2">VSS</text>
<text x="47.1" y="127">VSS</text>
<text x="47.1" y="128.7">VSS</text>
<text x="47.1" y="130.5">VSS</text>
<text x="56.4" y="127">VSS</text>
<text x="56.4" y="128.7">VSS</text>
<text x="56.4" y="130.5">VSS</text>
<text x="47.1" y="132.3">VSS</text>
<text x="47.1" y="134.1">VSS</text>
<text x="47.1" y="135.8">VSS</text>
<text x="47.1" y="137.6">VSS</text>
<text x="56.4" y="132.3">VSS</text>
<text x="56.4" y="134.1">VSS</text>
<text x="56.4" y="135.8">VSS</text>
<text x="56.4" y="137.6">VSS</text>
<text x="47.1" y="139.4">VSS</text>
<text x="47.1" y="141.2">VSS</text>
<text x="47.1" y="143">VSS</text>
<text x="56.4" y="139.4">VSS</text>
<text x="56.4" y="141.2">VSS</text>
<text x="56.4" y="143">VSS</text>
<text x="205.4" y="139.4">CAP_VDDS_MMC0</text>
<text x="205.4" y="141.2">CAP_VDDS_MMC1</text>
<text x="205.4" y="143">CAP_VDDS_MMC2</text>
<text x="47.1" y="144.7">VSS</text>
<text x="47.1" y="146.5">VSS</text>
<text x="47.1" y="148.3">VSS</text>
<text x="56.4" y="144.7">VSS</text>
<text x="56.4" y="146.5">VSS</text>
<text x="56.4" y="148.3">VSS</text>
<text x="205.4" y="146.5">CAP_VDDS_GPMC</text>
<text x="47.1" y="150.1">VSS</text>
<text x="47.1" y="151.9">VSS</text>
<text x="47.1" y="153.6">VSS</text>
<text x="47.1" y="155.4">VSS</text>
<text x="56.4" y="150.1">VSS</text>
<text x="56.4" y="151.9">VSS</text>
<text x="56.4" y="153.6">VSS</text>
<text x="56.4" y="155.4">VSS</text>
<text x="205.4" y="150.1">CAP_VDDS_GENERAL1</text>
<text x="205.4" y="153.6">CAP_VDDSHV_MMC</text>
<text x="47.1" y="157.2">VSS</text>
<text x="47.1" y="159">VSS</text>
<text x="47.1" y="160.7">VSS</text>
<text x="56.4" y="157.2">VSS</text>
<text x="56.4" y="159">VSS</text>
<text x="56.4" y="160.7">VSS</text>
<text x="47.1" y="162.5">VSS</text>
<text x="47.1" y="164.3">VSS</text>
<text x="47.1" y="166.1">VSS</text>
<text x="47.1" y="167.9">VSS</text>
<text x="56.4" y="162.5">VSS</text>
<text x="56.4" y="164.3">VSS</text>
<text x="56.4" y="166.1">VSS</text>
<text x="56.4" y="167.9">VSS</text>
<text x="47.1" y="169.6">VSS</text>
<text x="47.1" y="171.4">VSS</text>
<text x="47.1" y="173.2">VSS</text>
<text x="56.4" y="169.6">VSS</text>
<text x="56.4" y="171.4">VSS</text>
<text x="56.4" y="173.2">VSS</text>
<text x="47.1" y="175">VSS</text>
<text x="47.1" y="176.7">VSS</text>
<text x="47.1" y="178.5">VSS</text>
<text x="56.4" y="175">VSS</text>
<text x="56.4" y="176.7">VSS</text>
<text x="56.4" y="178.5">VSS</text>
<text x="47.1" y="180.3">VSS</text>
<text x="47.1" y="182.1">VSS</text>
<text x="47.1" y="183.9">VSS</text>
<text x="47.1" y="185.6">VSS</text>
<text x="56.4" y="180.3">VSS</text>
<text x="56.4" y="182.1">VSS</text>
<text x="56.4" y="183.9">VSS</text>
<text x="56.4" y="185.6">VSS</text>
<text x="47.1" y="187.4">VSS</text>
<text x="47.1" y="189.2">VSS</text>
<text x="47.1" y="191">VSS</text>
<text x="56.4" y="187.4">VSS</text>
<text x="56.4" y="189.2">VSS</text>
</g>
<g font-size="1.6" fill="#00007f">
<text x="93.7" y="20.3">U28P</text>
<text x="19.6" y="61">J16</text>
<text x="12.4" y="69">Header 1x2 2.54mm</text>
<text x="32" y="70.8">R324</text>
<text x="32" y="72.6">10K</text>
<text x="46.2" y="72.6">C111</text>
<text x="46.2" y="74.3">10uF</text>
<text x="56.9" y="72.6">C112</text>
<text x="56.9" y="74.3">2.2uF</text>
<text x="67.6" y="72.6">C113</text>
<text x="67.6" y="74.3">100nF</text>
<text x="92.5" y="90">AM62L32BOGHAANBR</text>
<text x="47.5" y="102.1">U28Q</text>
<text x="204.5" y="135.7">U28N</text>
<text x="124.5" y="159.7">C50</text>
<text x="124.5" y="161.5">1uF</text>
<text x="135.1" y="159.7">C51</text>
<text x="135.1" y="161.5">1uF</text>
<text x="145.8" y="159.7">C52</text>
<text x="145.8" y="161.5">1uF</text>
<text x="158.2" y="159.7">C53</text>
<text x="158.2" y="161.5">1uF</text>
<text x="168.9" y="159.7">C54</text>
<text x="168.9" y="161.5">1uF</text>
<text x="179.6" y="159.7">C55</text>
<text x="179.6" y="161.5">3.3uF</text>
<text x="204.5" y="157.2">AM62L32BOGHAANBR</text>
<text x="46.2" y="195.1">AM62L32BOGHAANBR</text>
</g>
<g font-size="1.6" fill="#7f0000">
<text x="32" y="74.3">1%</text>
<text x="32" y="76.1">R0402</text>
<text x="46.2" y="77.9">C0402</text>
<text x="46.2" y="76.1">10V,X5R</text>
<text x="56.9" y="77.9">C0402</text>
<text x="56.9" y="76.1">10V,X5R</text>
<text x="67.6" y="77.9">C0201</text>
<text x="67.6" y="76.1">10V,X5R</text>
<text x="124.5" y="163.2">C0201</text>
<text x="124.5" y="165">10V,X5R</text>
<text x="135.1" y="163.2">C0201</text>
<text x="135.1" y="165">10V,X5R</text>
<text x="145.8" y="163.2">C0201</text>
<text x="145.8" y="165">10V,X5R</text>
<text x="158.2" y="163.2">C0201</text>
<text x="158.2" y="165">10V,X5R</text>
<text x="168.9" y="163.2">C0201</text>
<text x="168.9" y="165">10V,X5R</text>
<text x="179.6" y="163.2">C0603</text>
<text x="179.6" y="165">10V,X5R</text>
<text x="230.8" y="202.7">A3</text>
<text x="253" y="202.2">08 AM62L Power</text>
<text x="284.1" y="202.7">v1.0</text>
<text x="252.1" y="205.4">Tuesday, July 28, 2026</text>
</g>
<g font-size="1.6" fill="#7f003f">
<text x="92.5" y="92.8">BGA373_0d5_12x12x0_87mm</text>
<text x="204.5" y="159.5">BGA373_0d5_12x12x0_87mm</text>
<text x="46.1" y="197">BGA373_0d5_12x12x0_87mm</text>
</g>
<g font-size="1.6" fill="#f00">
<text x="179.9" y="138.1">CAP_VDDS_MMC0</text>
<text x="179.9" y="139.9">CAP_VDDS_MMC1</text>
<text x="179.9" y="141.7">CAP_VDDS_MMC2</text>
<text x="179.9" y="145.2">CAP_VDDS_GPMC</text>
<text x="179.9" y="148.8">CAP_VDDS_GENERAL1</text>
</g>
<g font-size="1.3">
<text x="30.8" y="1.3">5</text>
<text x="88.8" y="1.3">4</text>
<text x="146.9" y="1.3">3</text>
<text x="205" y="1.3">2</text>
<text x="263.1" y="1.3">1</text>
<text x=".5" y="28.4">D</text>
<text x="292.6" y="28.4">D</text>
<text x=".5" y="79.5">C</text>
<text x="292.6" y="79.5">C</text>
<text x=".5" y="130.6">B</text>
<text x="292.6" y="130.6">B</text>
<text x=".5" y="181.7">A</text>
<text x="292.6" y="181.7">A</text>
<text x="30.8" y="207.4">5</text>
<text x="88.8" y="207.4">4</text>
<text x="146.9" y="207.4">3</text>
<text x="205" y="207.4">2</text>
<text x="263.1" y="207.4">1</text>
</g>
</svg>
